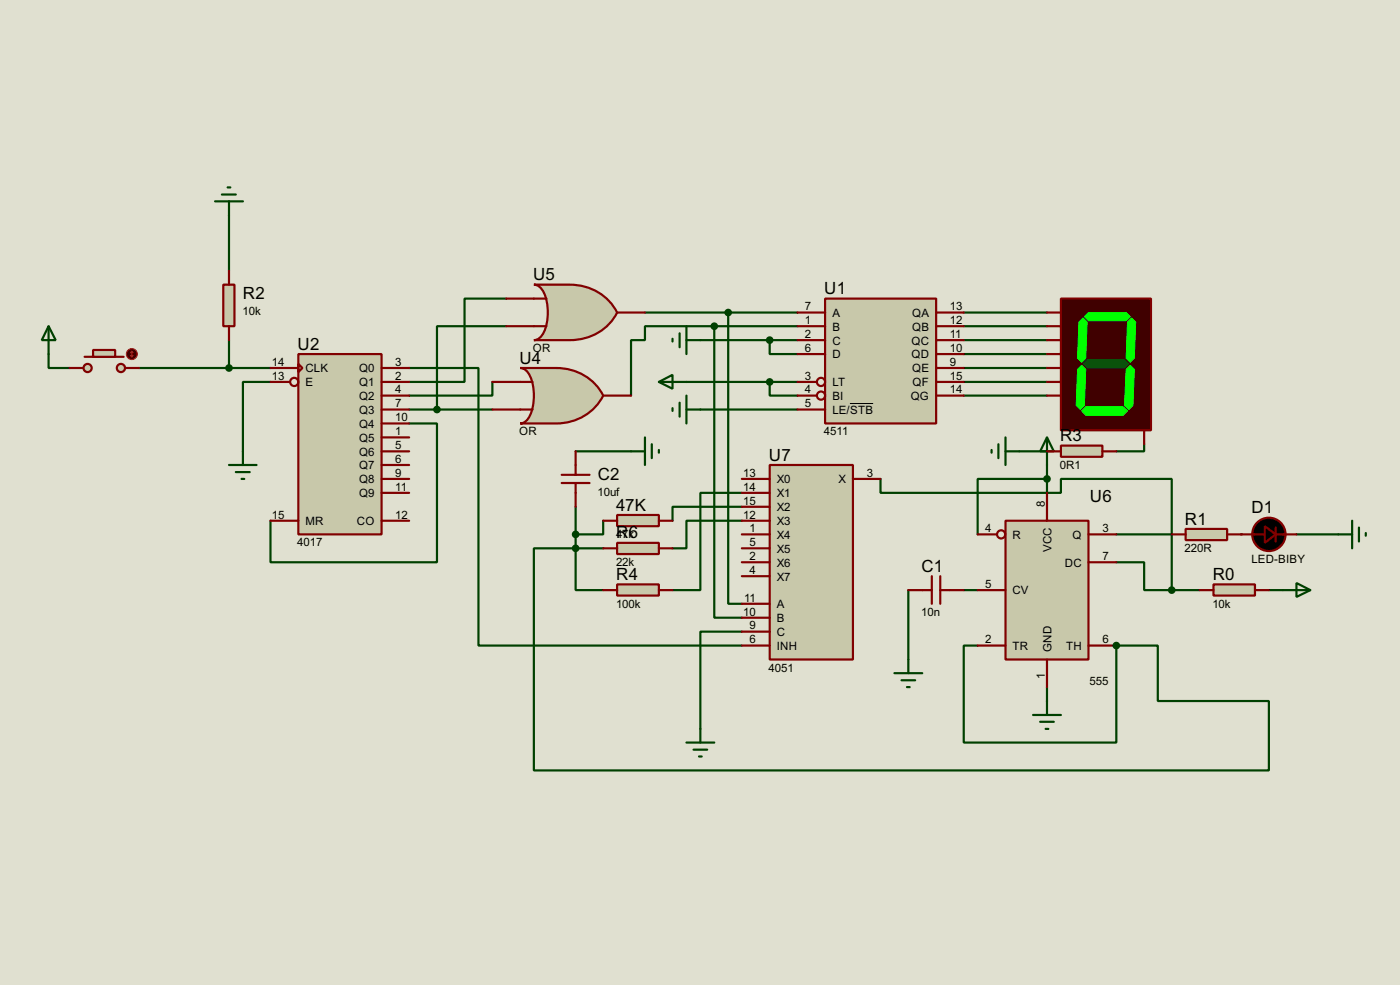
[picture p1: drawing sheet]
<svg xmlns="http://www.w3.org/2000/svg" width="256mm" height="180mm" viewBox="0 0 256 180" stroke-linecap="round" stroke-linejoin="round" font-family="sans-serif">
<path d="M0 0h256.5v180.3h-256.5z" fill="#e0e0d0"/>
<g fill="none" stroke="#004000" stroke-width=".4">
<path d="M92.8 54.7h-7.7v15.2h-10.1M176.6 57.2h15.2M176.6 59.7h15.2M75 77.5h5.1v25.4h-30.5v-7.6M90.2 69.9v2.5h-15.2M125.8 69.9h20.3M128.3 62.3h17.8M128.3 75h17.8M141 69.9v2.5h5.1M141 62.3v2.5h5.1M176.6 62.3h15.2M176.6 64.8h15.2"/>
<path d="M176.6 67.4h15.2M176.6 69.9h15.2M176.6 72.4h15.2"/>
</g>
<circle cx="227.4" cy="97.8" r=".2" fill="#004000"/>
<g fill="none" stroke="#004000" stroke-width=".4">
<path d="M118.2 57.2h27.9M130.9 59.7h-12.7v2.6h-2.6v10.1M130.9 59.7v53.4h5M130.9 59.7h15.2M133.4 57.2v53.3h2.5M75 67.4h12.7v50.8h48.2M105.5 82.6h10.1M135.9 92.8h-12.7v2.5M135.9 95.3h-10.1v5.1h-2.6M204.5 97.8h10.2M105.5 100.4h5M135.9 115.6h-7.6v17.8"/>
<path d="M166.4 108v12.7M176.6 108h2.5M179.1 118.2h-2.5v17.7h27.9v-17.7M232.5 108h2.5M191.8 125.8v2.5"/>
</g>
<circle cx="204.5" cy="118.2" r=".2" fill="#004000"/>
<g fill="none" stroke="#004000" stroke-width=".4">
<path d="M42 39.4v10.2M92.8 59.7h-12.7v15.3M8.9 64.8v2.6h3.9M25.5 67.4h24.1M42 62.3v5.1M49.6 69.9h-5.1v12.7M75 75h15.2M105.5 92.8v7.6M110.5 95.3v2.5h-5M135.9 90.2h-7.6v17.8h-5.1M161.3 87.7v2.5h33.1v-2.5h20.3v20.3M186.7 82.6h5.1"/>
<path d="M191.8 87.7h-12.7v10.1M191.8 85.1v5.1M209.6 81.3v1.3h-5.1M237.5 97.8h7.7M105.5 100.4h-7.7v40.6h134.7v-12.7h-20.4v-10.1h-7.6M105.5 100.4v7.6h5M204.5 102.9h5.1v5.1h5.1M214.7 108h5.1"/>
</g>
<path d="M151.2 54.7h20.3v22.8h-20.3z" fill="#c8c8aa" stroke="#800000" stroke-width=".4"/>
<g fill="none" stroke="#800000" stroke-width=".4">
<path d="M146.1 57.2h5.1M146.1 59.7h5.1M171.5 57.2h5.1M171.5 59.7h5.1M146.1 62.3h5.1M146.1 64.8h5.1M146.1 69.9h3.6M146.1 72.4h3.6M146.1 75h5.1M171.5 62.3h5.1M171.5 64.8h5.1M171.5 69.9h5.1"/>
<path d="M171.5 72.4h5.1M171.5 67.4h5.1"/>
<circle cx="150.4" cy="69.9" r=".75"/>
<circle cx="150.4" cy="72.4" r=".75"/>
</g>
<path d="M155.7 73.9h4.3" fill="none" stroke="#000" stroke-width=".18"/>
<path d="M54.7 64.8h15.2v33h-15.2z" fill="#c8c8aa" stroke="#800000" stroke-width=".4"/>
<g fill="none" stroke="#800000" stroke-width=".4">
<path d="M49.6 67.4h5.1M49.6 69.9h3.5M54.7 66.6l.7 .8-.7 .7zM69.9 67.4h5.1M69.9 69.9h5.1M69.9 72.4h5.1M69.9 75h5.1M69.9 77.5h5.1M49.6 95.3h5.1M69.9 95.3h5.1M69.9 80.1h5.1M69.9 82.6h5.1"/>
<path d="M69.9 85.1h5.1M69.9 87.7h5.1M69.9 90.2h5.1"/>
<circle cx="53.9" cy="69.9" r=".75"/>
</g>
<path d="M40.9 52.1h2.1v7.6h-2.1z" fill="#c8c8aa" stroke="#800000" stroke-width=".4"/>
<path d="M42 49.6v2.5M42 59.7v2.6" fill="none" stroke="#800000" stroke-width=".4"/>
<g fill="#c8c8aa" stroke="#800000" stroke-width=".4">
<circle cx="22.1" cy="67.4" r=".75"/>
<circle cx="16" cy="67.4" r=".75"/>
</g>
<path d="M15.5 65.3h7.2" fill="none" stroke="#800000" stroke-width=".4"/>
<path d="M17.1 64.1h4v1.2h-4z" fill="#c8c8aa" stroke="#800000" stroke-width=".4"/>
<path d="M12.8 67.4h2.5M22.9 67.4h2.6" fill="none" stroke="#800000" stroke-width=".4"/>
<circle cx="24.1" cy="64.8" r="1" fill="#400000" stroke="#f00" stroke-width=".2"/>
<path d="M23.9 65.1l.3 .2M24.2 64.3v1M24.2 64.3l-.3 .3M24.2 64.3l.2 .3M24.4 65.1l-.2 .2" fill="none" stroke="#f00" stroke-width=".2"/>
<path d="M95.3 67.4h6.6a9.4 9.4 0 0 1 8.6 5 9.5 9.5 0 0 1-8.6 5.1h-6.6a2.17 2.17 0 0 0 1.8-1.5 9.2 9.2 0 0 0-.3-7.8l-1-.7z" fill-rule="evenodd" fill="#c8c8aa" stroke="#800000" stroke-width=".4"/>
<path d="M90.2 69.9h7.4M90.2 75h7.4M110.5 72.4h5.1" fill="none" stroke="#800000" stroke-width=".4"/>
<path d="M97.8 52.1h6.6a9.5 9.5 0 0 1 8.7 5.1 9.5 9.5 0 0 1-8.7 5.1h-6.6a2.21 2.21 0 0 0 1.9-1.5 9.2 9.2 0 0 0-.4-7.8l-.9-.8z" fill-rule="evenodd" fill="#c8c8aa" stroke="#800000" stroke-width=".4"/>
<path d="M92.8 54.7h7.3M92.8 59.7h7.3M113.1 57.2h5.1" fill="none" stroke="#800000" stroke-width=".4"/>
<path d="M194.4 54.7h16.5v24.1h-16.5z" fill="#400000" stroke="#800000" stroke-width=".4"/>
<g fill="#0f0" stroke="#0f0" stroke-width=".18">
<path d="M198.7 58l.7-.8h6.9l.8 .8-.8 .7h-6.9z" fill-rule="evenodd"/>
<path d="M206.6 59l.7-.8 .8 .8-.3 6.6-.7 .7-.8-.7z" fill-rule="evenodd"/>
<path d="M206.3 67.6l.8-.7 .7 .7-.2 6.6-.8 .8-.8-.8z" fill-rule="evenodd"/>
<path d="M198.2 75.2l.7-.7h6.9l.8 .7-.8 .8h-6.9z" fill-rule="evenodd"/>
<path d="M197.4 67.6l.8-.7 .7 .7-.2 6.6-.8 .8-.7-.8z" fill-rule="evenodd"/>
<path d="M197.7 59l.7-.8 .8 .8-.3 6.6-.7 .7-.8-.7z" fill-rule="evenodd"/>
</g>
<path d="M199.2 65.8h6.8l.8 .8-.8 .8h-6.8l-.8-.8z" fill-rule="evenodd" fill="#035205" stroke="#035205" stroke-width=".18"/>
<path d="M191.8 57.2h2.6M191.8 59.7h2.6M191.8 62.3h2.6M191.8 64.8h2.6M191.8 67.4h2.6M191.8 69.9h2.6M191.8 72.4h2.6M209.6 78.8v2.5" fill="none" stroke="#800000" stroke-width=".4"/>
<g fill="#004000" stroke="#004000" stroke-width=".4">
<circle cx="141" cy="69.9" r=".5"/>
<circle cx="141" cy="62.3" r=".5"/>
</g>
<path d="M125.8 59.7v5.1M120.7 69.9l2.5-1.3v2.6zM120.7 69.9h5.1M123.2 62v.5M123.2 74.7v.5M124.5 61v2.6M124.5 73.7v2.6M125.8 75h2.5M125.8 72.4v5.1M125.8 62.3h2.5" fill="none" stroke="#004000" stroke-width=".4"/>
<path d="M217.2 96.8h7.6v2.1h-7.6z" fill="#c8c8aa" stroke="#800000" stroke-width=".4"/>
<path d="M214.7 97.8h2.5M224.8 97.8h6.9M233.7 97.8h3.8M233.7 96.6v2.5" fill="none" stroke="#800000" stroke-width=".4"/>
<g fill="#000" stroke="#800000" stroke-width=".4">
<path d="M231.7 96.3l2 1.5-2 1.6z"/>
<circle cx="232.4" cy="97.8" r="3.1"/>
</g>
<path d="M222.3 107h7.6v2h-7.6z" fill="#c8c8aa" stroke="#800000" stroke-width=".4"/>
<path d="M166.4 108h4.3M170.7 105.5v5M172.3 108h4.3M172.3 105.5v5M219.8 108h2.5M229.9 108h2.6" fill="none" stroke="#800000" stroke-width=".4"/>
<path d="M184.2 95.3h15.2v25.4h-15.2z" fill="#c8c8aa" stroke="#800000" stroke-width=".4"/>
<g fill="none" stroke="#800000" stroke-width=".4">
<path d="M179.1 97.8h3.6M191.8 90.2v5.1M199.4 97.8h5.1M179.1 118.2h5.1M179.1 108h5.1M199.4 102.9h5.1M199.4 118.2h5.1M191.8 120.7v5.1"/>
<circle cx="183.4" cy="97.8" r=".75"/>
</g>
<path d="M191.8 80.1l1.3 2.5h-2.5zM191.8 80.1v5M235 108h5.1M237.5 106.7l2.6 1.3-2.6 1.3zM163.9 123.2h5.1M165.2 124.5h2.5M166.2 125.8h.5M166.4 120.7v2.5M189.3 130.9h5.1M190.6 132.1h2.5M191.6 133.4h.5M191.8 128.3v2.6" fill="none" stroke="#004000" stroke-width=".4"/>
<path d="M141 85.1h15.3v35.6h-15.3z" fill="#c8c8aa" stroke="#800000" stroke-width=".4"/>
<g fill="none" stroke="#800000" stroke-width=".4">
<path d="M135.9 87.7h5.1M135.9 90.2h5.1M135.9 92.8h5.1M135.9 95.3h5.1M135.9 97.8h5.1M156.3 87.7h5M135.9 100.4h5.1M135.9 102.9h5.1M135.9 105.5h5.1M135.9 110.5h5.1M135.9 113.1h5.1M135.9 115.6h5.1"/>
<path d="M135.9 118.2h5.1"/>
</g>
<path d="M125.8 135.9h5.1M127.1 137.2h2.5M128.1 138.5h.5M128.3 133.4v2.5" fill="none" stroke="#004000" stroke-width=".4"/>
<g fill="#004000" stroke="#004000" stroke-width=".4">
<circle cx="133.4" cy="57.2" r=".5"/>
<circle cx="130.8" cy="59.7" r=".5"/>
</g>
<path d="M113.1 94.3h7.6v2h-7.6z" fill="#c8c8aa" stroke="#800000" stroke-width=".4"/>
<path d="M110.5 95.3h2.6M120.7 95.3h2.5" fill="none" stroke="#800000" stroke-width=".4"/>
<path d="M113.1 99.4h7.6v2h-7.6z" fill="#c8c8aa" stroke="#800000" stroke-width=".4"/>
<path d="M102.9 86.9h5.1M102.9 88.4h5.1M105.5 82.6v4.3M105.5 88.4v4.4M110.5 100.4h2.6M120.7 100.4h2.5" fill="none" stroke="#800000" stroke-width=".4"/>
<g fill="#004000" stroke="#004000" stroke-width=".4">
<circle cx="105.4" cy="100.4" r=".5"/>
<circle cx="204.5" cy="118.2" r=".5"/>
<circle cx="105.4" cy="97.8" r=".5"/>
<circle cx="41.9" cy="67.4" r=".5"/>
<circle cx="80" cy="75" r=".5"/>
</g>
<g fill="none" stroke="#004000" stroke-width=".4">
<path d="M39.4 36.9h5.1M40.7 35.6h2.5M41.7 34.3h.5M42 36.9v2.5M42 85.1h5M43.2 86.4h2.6M44.3 87.7h.5M44.5 82.6v2.5M115.6 82.6h2.6M118.2 80.1v5M119.4 81.3v2.6M120.7 82.4v.5"/>
<path d="M245.2 97.8h2.5M247.7 95.3v5.1M249 96.6v2.5M250.2 97.6v.5"/>
</g>
<path d="M113.1 107h7.6v2h-7.6z" fill="#c8c8aa" stroke="#800000" stroke-width=".4"/>
<path d="M110.5 108h2.6M120.7 108h2.5" fill="none" stroke="#800000" stroke-width=".4"/>
<g fill="#004000" stroke="#004000" stroke-width=".4">
<circle cx="214.6" cy="108" r=".5"/>
<circle cx="191.8" cy="87.7" r=".5"/>
</g>
<path d="M8.9 59.7l1.3 2.6h-2.5zM8.9 59.7v5.1" fill="none" stroke="#004000" stroke-width=".4"/>
<path d="M194.4 81.6h7.6v2h-7.6z" fill="#c8c8aa" stroke="#800000" stroke-width=".4"/>
<path d="M191.8 82.6h2.6M202 82.6h2.5" fill="none" stroke="#800000" stroke-width=".4"/>
<path d="M181.7 82.4v.5M182.9 81.3v2.6M184.2 82.6h2.5M184.2 80.1v5" fill="none" stroke="#004000" stroke-width=".4"/>
<g font-size="3.5">
<text x="97.7" y="51.3">U5</text>
<text x="151" y="53.9">U1</text>
<text x="44.5" y="54.8">R2</text>
<text x="54.5" y="64">U2</text>
<text x="95.2" y="66.6">U4</text>
<text x="194.2" y="80.8">R3</text>
<text x="109.5" y="87.8">C2</text>
<text x="140.9" y="84.3">U7</text>
<text x="112.9" y="93.5">47K</text>
<text x="199.7" y="92">U6</text>
<text x="229.3" y="94">D1</text>
<text x="112.9" y="98.6">R6</text>
<text x="217.1" y="96">R1</text>
<text x="112.9" y="106.2">R4</text>
<text x="168.8" y="104.7">C1</text>
<text x="222.2" y="106.2">R0</text>
</g>
<g font-size="2.4">
<text x="44.5" y="57.7">10k</text>
<text x="147.5" y="56.8">7</text>
<text x="147.5" y="59.3">1</text>
<text x="152.5" y="58">A</text>
<text x="167.1" y="58">QA</text>
<text x="174" y="56.8">13</text>
<text x="174" y="59.3">12</text>
<text x="97.6" y="64.5">OR</text>
<text x="147.5" y="61.9">2</text>
<text x="147.5" y="64.4">6</text>
<text x="152.5" y="60.5">B</text>
<text x="152.5" y="63.1">C</text>
<text x="152.5" y="65.6">D</text>
<text x="167" y="63.1">QC</text>
<text x="167" y="65.6">QD</text>
<text x="167.1" y="60.5">QB</text>
<text x="174" y="61.9">11</text>
<text x="174" y="64.4">10</text>
<text x="49.8" y="67">14</text>
<text x="49.8" y="69.5">13</text>
<text x="55.9" y="68.1">CLK</text>
<text x="55.9" y="70.7">E</text>
<text x="65.8" y="68.1">Q0</text>
<text x="65.8" y="70.7">Q1</text>
<text x="72.4" y="67">3</text>
<text x="72.4" y="69.5">2</text>
<text x="72.4" y="72">4</text>
<text x="147.5" y="69.5">3</text>
<text x="147.5" y="72">4</text>
<text x="152.5" y="70.7">LT</text>
<text x="167.1" y="68.1">QE</text>
<text x="167.2" y="70.7">QF</text>
<text x="174" y="67">9</text>
<text x="174" y="69.5">15</text>
<text x="174" y="72">14</text>
<text x="65.8" y="73.2">Q2</text>
<text x="65.8" y="75.8">Q3</text>
<text x="72.4" y="74.6">7</text>
<text x="72.4" y="77.1">10</text>
<text x="147.5" y="74.6">5</text>
<text x="152.5" y="73.2">BI</text>
<text x="152.5" y="75.8">LE/STB</text>
<text x="166.8" y="73.2">QG</text>
<text x="65.8" y="78.3">Q4</text>
<text x="65.8" y="80.8">Q5</text>
<text x="65.8" y="83.4">Q6</text>
<text x="72.4" y="79.7">1</text>
<text x="72.4" y="82.2">5</text>
<text x="95.1" y="79.7">OR</text>
<text x="151" y="79.7">4511</text>
<text x="65.8" y="85.9">Q7</text>
<text x="65.8" y="88.5">Q8</text>
<text x="72.4" y="84.7">6</text>
<text x="72.4" y="87.3">9</text>
<text x="72.4" y="89.8">11</text>
<text x="136.2" y="87.3">13</text>
<text x="136.2" y="89.8">14</text>
<text x="142.3" y="88.5">X0</text>
<text x="153.6" y="88.5">X</text>
<text x="158.8" y="87.3">3</text>
<text x="194.2" y="85.8">0R1</text>
<text x="49.8" y="94.9">15</text>
<text x="65.8" y="91">Q9</text>
<text x="72.4" y="94.9">12</text>
<text x="109.5" y="90.8">10uf</text>
<text x="136.2" y="92.4">15</text>
<text x="136.2" y="94.9">12</text>
<text x="142.3" y="91">X1</text>
<text x="142.3" y="93.6">X2</text>
<text x="191.4" y="92.8" transform="rotate(-90 191.4 92.8)">8</text>
<text x="54.5" y="100">4017</text>
<text x="55.9" y="96.1">MR</text>
<text x="65.4" y="96.1">CO</text>
<text x="112.9" y="98.5">47k</text>
<text x="137.3" y="97.4">1</text>
<text x="137.3" y="100">5</text>
<text x="142.3" y="96.1">X3</text>
<text x="142.3" y="98.6">X4</text>
<text x="142.3" y="101.2">X5</text>
<text x="180.5" y="97.4">4</text>
<text x="185.5" y="98.6">R</text>
<text x="192.6" y="101.1" transform="rotate(-90 192.6 101.1)">VCC</text>
<text x="196.5" y="98.6">Q</text>
<text x="202" y="97.4">3</text>
<text x="217" y="101.1">220R</text>
<text x="112.9" y="103.6">22k</text>
<text x="137.3" y="102.5">2</text>
<text x="137.3" y="105.1">4</text>
<text x="142.3" y="103.7">X6</text>
<text x="142.3" y="106.3">X7</text>
<text x="180.5" y="107.6">5</text>
<text x="195.1" y="103.7">DC</text>
<text x="202" y="102.5">7</text>
<text x="229.2" y="103.1">LED-BIBY</text>
<text x="112.9" y="111.2">100k</text>
<text x="136.2" y="112.7">10</text>
<text x="136.3" y="110.1">11</text>
<text x="142.3" y="111.3">A</text>
<text x="142.3" y="113.9">B</text>
<text x="168.8" y="112.7">10n</text>
<text x="185.5" y="108.8">CV</text>
<text x="222.1" y="111.2">10k</text>
<text x="137.3" y="115.2">9</text>
<text x="137.3" y="117.8">6</text>
<text x="142.3" y="116.4">C</text>
<text x="142.3" y="119">INH</text>
<text x="180.5" y="117.8">2</text>
<text x="185.5" y="119">TR</text>
<text x="192.6" y="119.4" transform="rotate(-90 192.6 119.4)">GND</text>
<text x="195.3" y="119">TH</text>
<text x="202" y="117.8">6</text>
<text x="140.8" y="122.9">4051</text>
<text x="191.4" y="124.4" transform="rotate(-90 191.4 124.4)">1</text>
<text x="199.6" y="125.4">555</text>
</g>
</svg>
